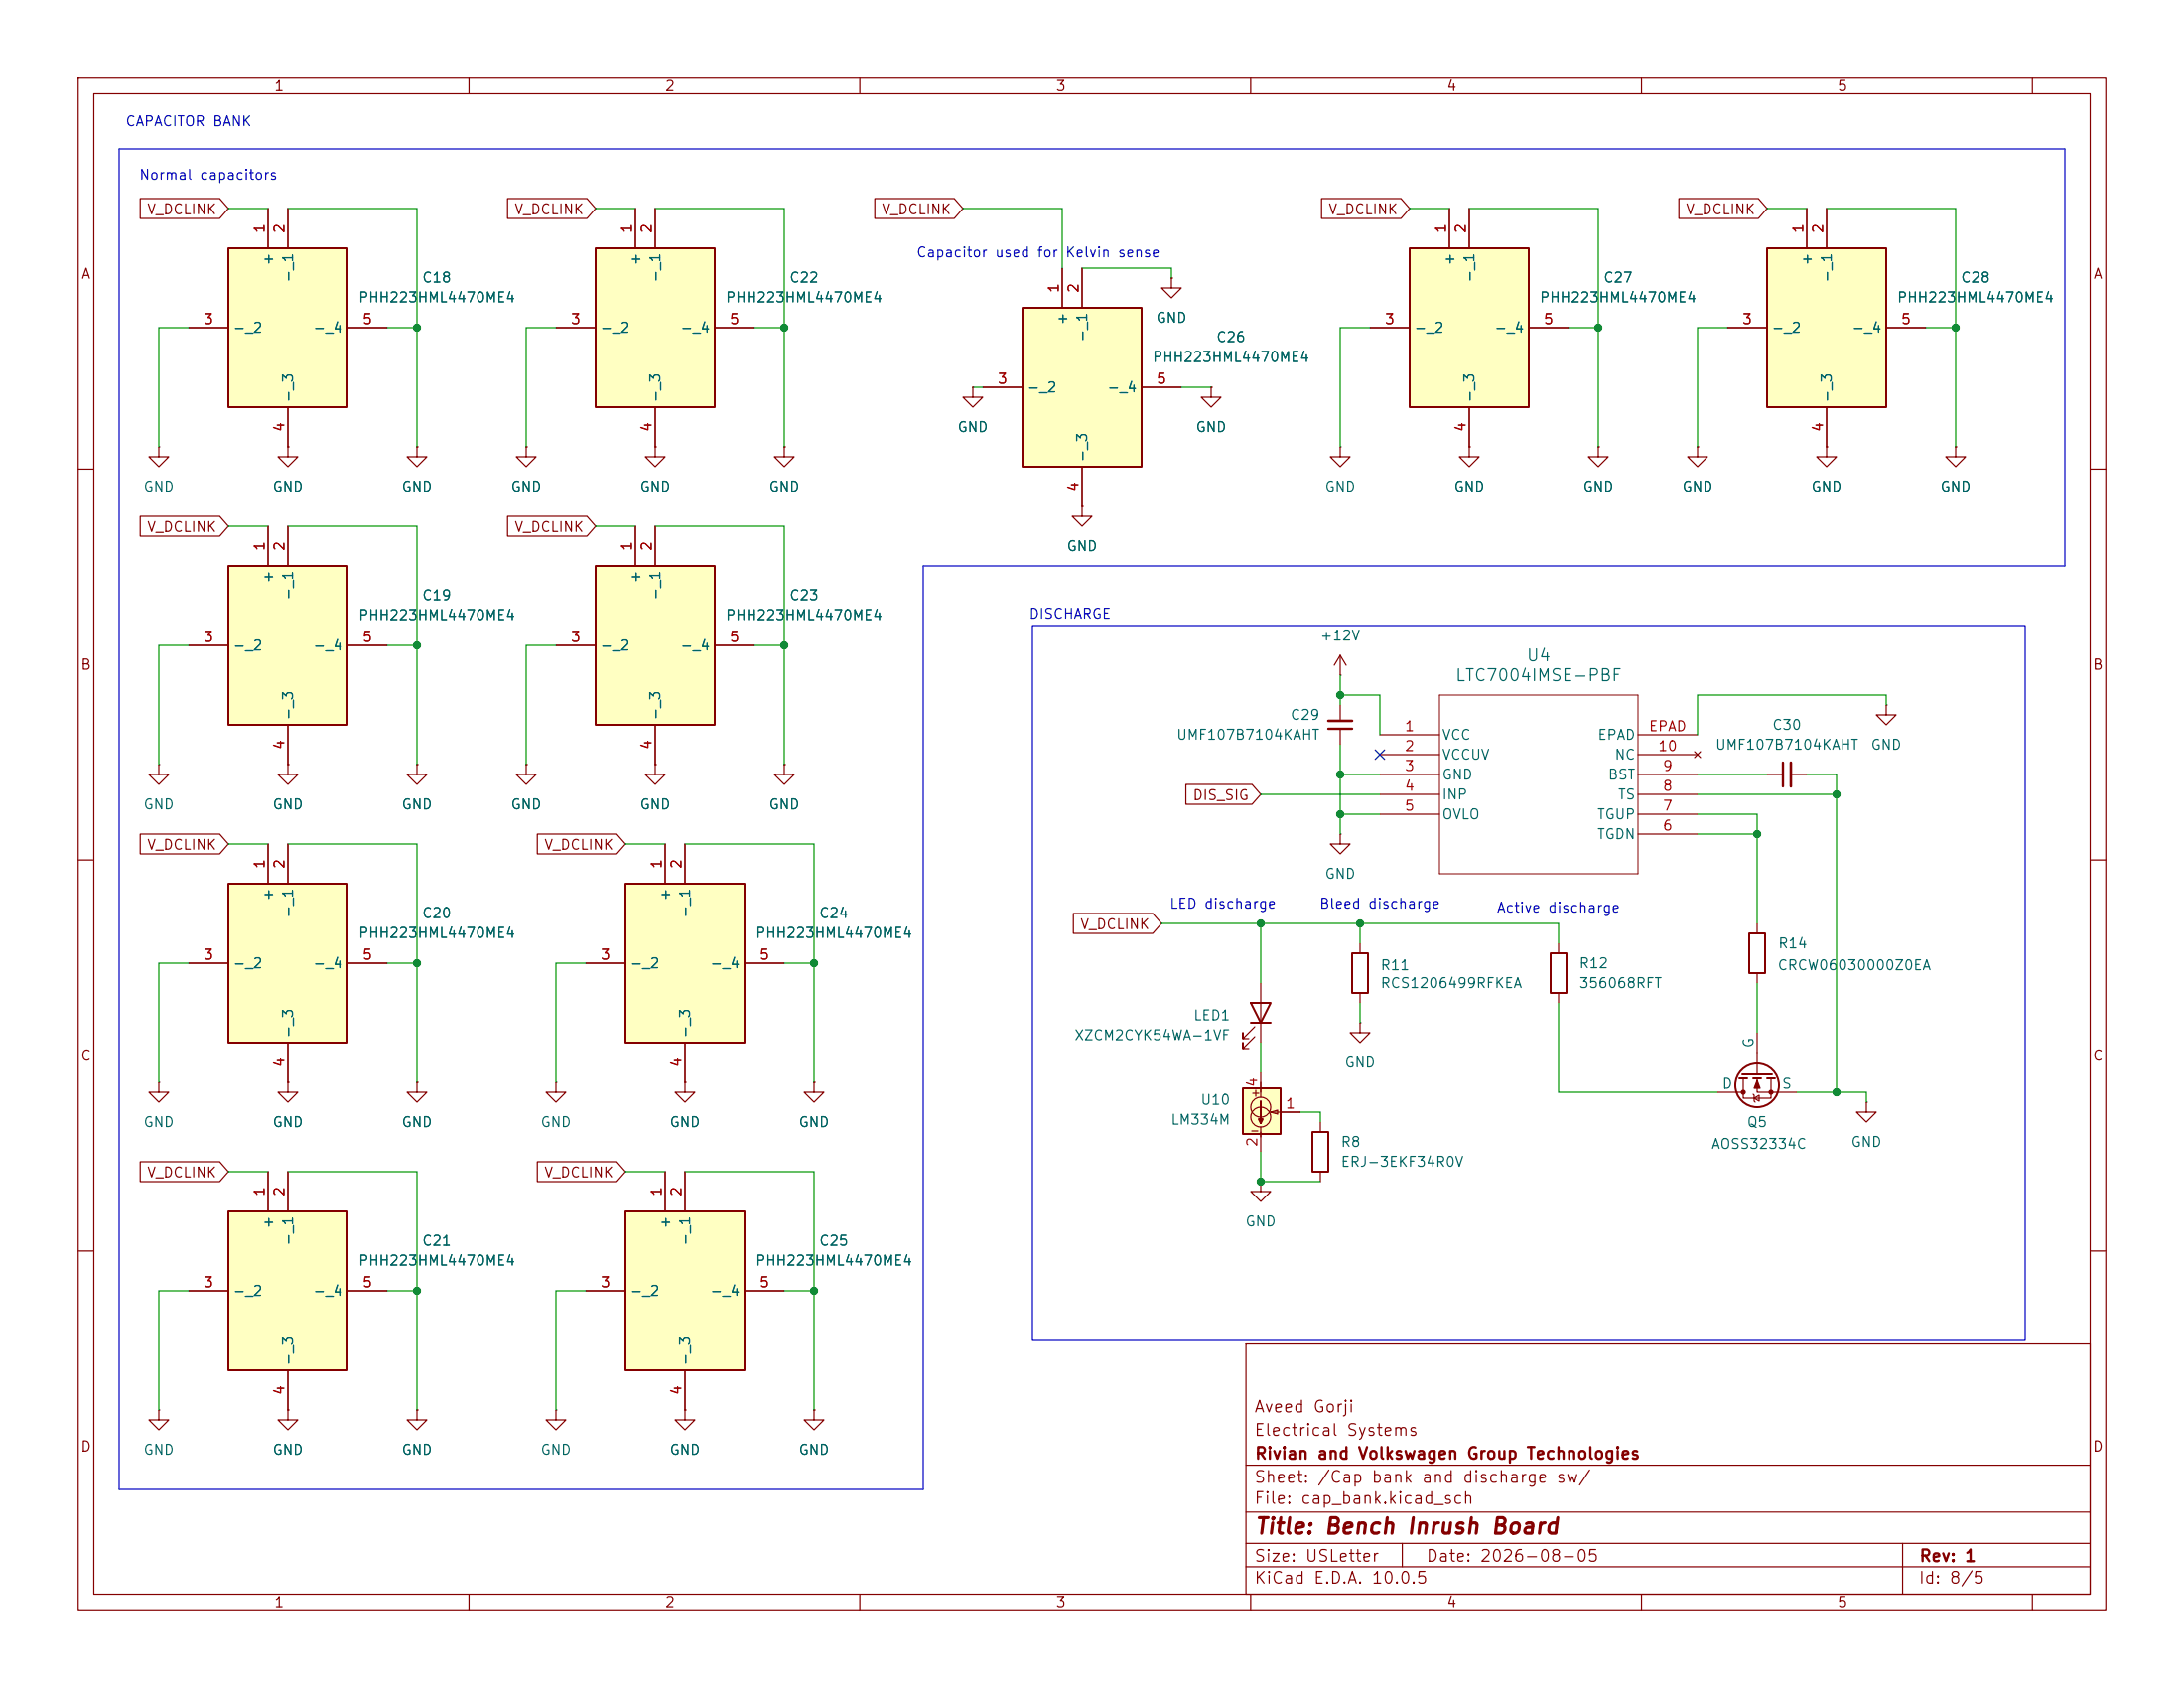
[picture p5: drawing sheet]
<svg xmlns="http://www.w3.org/2000/svg" width="279mm" height="216mm" viewBox="0 0 279 216" stroke-linecap="round" stroke-linejoin="round" font-family="sans-serif">
<g fill="none" stroke="#840000" stroke-width=".15">
<path d="M10 10h259.4v195.9h-259.4zM12 12h255.4v191.9h-255.4zM60 10v2M110 10v2M160 10v2M210 10v2M260 10v2M10 60h2M267.4 60h2M10 110h2M267.4 110h2M10 160h2"/>
<path d="M159.4 171.9h108v32h-108zM267.4 160h2M159.4 197.4h108M159.4 193.4h108M159.4 187.4h108M179.4 197.4v3M243.4 197.4v6.5M60 203.9v2M110 203.9v2M159.4 200.4h108M160 203.9v2M210 203.9v2"/>
<path d="M260 203.9v2"/>
</g>
<path d="M180.3 31.8h15.3v20.3h-15.3z" fill="#ffffc2"/>
<g fill="none" stroke="#840000" stroke-width=".25">
<path d="M180.3 31.8h15.3v20.3h-15.3zM223.8 119.4h2v5.1h-2zM160 128.3h2.6l-1.3 2.5zM160 130.8h2.6M222.5 137.9h1M222.9 137.4h3.8M224.3 137.9h1M226.1 137.9h1"/>
<circle cx="224.8" cy="138.8" r="2.79"/>
</g>
<g fill="none" stroke="#840000" stroke-width=".15">
<path d="M185.4 26.7v5.1M188 26.7v5.1M100.3 57.2v1.2h1.3l-1.3 1.3-1.2-1.3h1.2M100.3 57.2h.1M175.3 41.9h5M188 52.1v5.1M195.6 41.9h5.1M138.4 64.8v1.2h1.3l-1.3 1.3-1.2-1.3h1.2M138.4 64.8h.1M53.3 97.8v1.3h1.3l-1.3 1.2-1.2-1.2h1.2M53.3 97.8h.1M67.3 97.8v1.3h1.3l-1.3 1.2-1.3-1.2h1.3"/>
<path d="M67.3 97.8h.1M241.3 90.2v1.2h1.3l-1.3 1.3-1.3-1.3h1.3M241.3 90.2h.1M224.8 118.1v1.3M160.5 132.6l-1.5 1.5v-.7v.7h.8M160.5 131.3l-1.5 1.5v-.7v.7h.8M161.3 125.7v7.7M219.7 139.7h3.3M223 137.9v2.6h3.6v-2.6M224.3 140l.1 .1v.7l.1 .2M224.8 137.9v1.8h5.1M224.8 124.5v1.2"/>
<path d="M224.8 132.1v5.3M224.4 140.5l.6-.4v.7zM238.8 141v1.2h1.2l-1.2 1.3-1.3-1.3h1.3M238.8 141h.1M104.1 180.3v1.3h1.3l-1.3 1.3-1.2-1.3h1.2M104.1 180.3h.1"/>
</g>
<g fill="#840000" stroke="#840000" stroke-width=".15">
<path d="M224.8 138.2l.4 1h-.8z"/>
<circle cx="223" cy="139.7" r=".25"/>
<circle cx="226.6" cy="139.7" r=".25"/>
</g>
<path d="M226.1 31.8h15.2v20.3h-15.2z" fill="#ffffc2"/>
<path d="M226.1 31.8h15.2v20.3h-15.2z" fill="none" stroke="#840000" stroke-width=".25"/>
<path d="M231.1 26.7v5.1M233.7 26.7v5.1M67.3 57.2v1.2h1.3l-1.3 1.3-1.3-1.3h1.3M67.3 57.2h.1M221 41.9h5.1M233.7 52.1v5.1M241.3 41.9h5.1" fill="none" stroke="#840000" stroke-width=".15"/>
<path d="M130.8 39.4h15.2v20.3h-15.2z" fill="#ffffc2"/>
<path d="M130.8 39.4h15.2v20.3h-15.2z" fill="none" stroke="#840000" stroke-width=".25"/>
<path d="M135.9 34.3v5.1M138.4 34.3v5.1M125.7 49.5h5.1M138.4 59.7v5.1M146 49.5h5.1M154.9 49.5v1.3h1.3l-1.3 1.3-1.2-1.3h1.2M154.9 49.5h.1M71.1 180.3v1.3h1.3l-1.3 1.3-1.3-1.3h1.3M71.1 180.3h.1" fill="none" stroke="#840000" stroke-width=".15"/>
<path d="M76.2 31.8h15.2v20.3h-15.2z" fill="#ffffc2"/>
<path d="M76.2 31.8h15.2v20.3h-15.2z" fill="none" stroke="#840000" stroke-width=".25"/>
<path d="M81.3 26.7v5.1M83.8 26.7v5.1M71.1 41.9h5.1M83.8 52.1v5.1M91.4 41.9h5.1" fill="none" stroke="#840000" stroke-width=".15"/>
<path d="M76.2 72.4h15.2v20.3h-15.2z" fill="#ffffc2"/>
<path d="M76.2 72.4h15.2v20.3h-15.2z" fill="none" stroke="#840000" stroke-width=".25"/>
<g fill="none" stroke="#840000" stroke-width=".15">
<path d="M124.5 49.5v1.3h1.2l-1.2 1.3-1.3-1.3h1.3M124.5 49.5h.1M81.3 67.3v5.1M83.8 67.3v5.1M71.1 82.6h5.1M83.8 92.7v5.1M91.4 82.6h5.1M171.4 86.4h.1M171.4 83.8l-.7 1.3M171.4 83.8l.8 1.3M171.4 83.8v2.6M171.4 90.2v2"/>
<path d="M171.4 93.2v2.1M161.3 151.1v1.3h1.3l-1.3 1.3-1.3-1.3h1.3M161.3 151.1h.1M36.8 180.3v1.3h1.3l-1.3 1.3-1.2-1.3h1.2M36.8 180.3h.1M53.3 180.3v1.3h1.3l-1.3 1.3-1.2-1.3h1.2M53.3 180.3h.1M87.6 180.3v1.3h1.3l-1.3 1.3-1.2-1.3h1.2M87.6 180.3h.1"/>
</g>
<path d="M169.9 93.2h3.1" fill="none" stroke="#840000" stroke-width=".3"/>
<path d="M169.9 92.2h3.1" fill="none" stroke="#840000" stroke-width=".33"/>
<path d="M159 139.2h4.8v5.8h-4.8z" fill="#ffffc2"/>
<path d="M159 139.2h4.8v5.8h-4.8zM173 121.9h2v5.1h-2zM198.4 121.9h2v5.1h-2zM161 143.1h.5l-.2 .5zM161.3 140.8v2.8M167.9 144.8h2v5.1h-2z" fill="none" stroke="#840000" stroke-width=".25"/>
<g fill="none" stroke="#840000" stroke-width=".15">
<path d="M149.9 35.6v1.2h1.2l-1.2 1.3-1.3-1.3h1.3M149.9 35.6h.1M20.3 57.2v1.2h1.3l-1.3 1.3-1.3-1.3h1.3M20.3 57.2h.1M83.8 57.2v1.2h1.3l-1.3 1.3-1.3-1.3h1.3M83.8 57.2h.1M171.4 57.2v1.2h1.3l-1.3 1.3-1.2-1.3h1.2M171.4 57.2h.1M188 57.2v1.2h1.2l-1.2 1.3-1.3-1.3h1.3M188 57.2h.1M204.5 57.2v1.2h1.2l-1.2 1.3-1.3-1.3h1.3M204.5 57.2h.1"/>
<path d="M217.2 57.2v1.2h1.2l-1.2 1.3-1.3-1.3h1.3M217.2 57.2h.1M233.7 57.2v1.2h1.2l-1.2 1.3-1.3-1.3h1.3M233.7 57.2h.1M250.2 57.2v1.2h1.3l-1.3 1.3-1.3-1.3h1.3M250.2 57.2h.1M176.5 94h7.6M176.5 96.5h7.6M176.5 99.1h7.6M209.5 94h7.7M209.5 96.5h7.7M209.5 99.1h7.7"/>
<path d="M216.8 96.1l.8 .8M217.6 96.1l-.8 .8M226.1 99.1h2M229.1 99.1h2M171.4 106.7v1.3h1.3l-1.3 1.2-1.2-1.2h1.2M171.4 106.7h.1M176.5 101.6h7.6M176.5 104.1h7.6M209.5 101.6h7.7M209.5 104.1h7.7M209.5 106.7h7.7M71.1 138.4v1.3h1.3l-1.3 1.3-1.3-1.3h1.3"/>
<path d="M71.1 138.4h.1M160.3 139.8h.7M160.7 139.4v.8M161.3 137.2v3.1M174 130.8v1.3h1.3l-1.3 1.3-1.3-1.3h1.3M174 130.8h.1M174 120.7v1.2M174 127v1.3M199.4 120.7v1.2M199.4 127v1.3M160.1 144.7h.8M161.3 144.1v3.2"/>
<path d="M162.6 142.2l.8-.2v.5zM162.6 142.2h3.8M168.9 143.5v1.3M168.9 149.9v1.2"/>
<circle cx="161.3" cy="142.9" r="1.27"/>
<circle cx="161.3" cy="141.6" r="1.27"/>
</g>
<path d="M184.1 88.9h25.4v22.9h-25.4z" fill="none" stroke="#840000" stroke-width=".13"/>
<path d="M228.1 97.5v3.1" fill="none" stroke="#840000" stroke-width=".3"/>
<path d="M229.1 97.5v3.1" fill="none" stroke="#840000" stroke-width=".33"/>
<path d="M29.2 31.8h15.2v20.3h-15.2z" fill="#ffffc2"/>
<path d="M29.2 31.8h15.2v20.3h-15.2z" fill="none" stroke="#840000" stroke-width=".25"/>
<path d="M34.3 26.7v5.1M36.8 26.7v5.1M24.1 41.9h5.1M36.8 57.2v1.2h1.3l-1.3 1.3-1.2-1.3h1.2M36.8 57.2h.1M36.8 52.1v5.1M44.4 41.9h5.1M53.3 57.2v1.2h1.3l-1.3 1.3-1.2-1.3h1.2M53.3 57.2h.1M20.3 180.3v1.3h1.3l-1.3 1.3-1.3-1.3h1.3M20.3 180.3h.1" fill="none" stroke="#840000" stroke-width=".15"/>
<path d="M29.2 72.4h15.2v20.3h-15.2z" fill="#ffffc2"/>
<path d="M29.2 72.4h15.2v20.3h-15.2z" fill="none" stroke="#840000" stroke-width=".25"/>
<path d="M34.3 67.3v5.1M36.8 67.3v5.1M24.1 82.6h5.1M36.8 92.7v5.1M44.4 82.6h5.1M20.3 138.4v1.3h1.3l-1.3 1.3-1.3-1.3h1.3M20.3 138.4h.1" fill="none" stroke="#840000" stroke-width=".15"/>
<path d="M80 154.9h15.2v20.4h-15.2z" fill="#ffffc2"/>
<path d="M80 154.9h15.2v20.4h-15.2z" fill="none" stroke="#840000" stroke-width=".25"/>
<path d="M83.8 97.8v1.3h1.3l-1.3 1.2-1.3-1.2h1.3M83.8 97.8h.1M87.6 138.4v1.3h1.3l-1.3 1.3-1.2-1.3h1.2M87.6 138.4h.1M104.1 138.4v1.3h1.3l-1.3 1.3-1.2-1.3h1.2M104.1 138.4h.1M85.1 149.9v5M87.6 149.9v5M74.9 165.1h5.1M87.6 175.3v5M95.2 165.1h5.1" fill="none" stroke="#840000" stroke-width=".15"/>
<path d="M80 113h15.2v20.4h-15.2z" fill="#ffffc2"/>
<path d="M80 113h15.2v20.4h-15.2z" fill="none" stroke="#840000" stroke-width=".25"/>
<path d="M100.3 97.8v1.3h1.3l-1.3 1.2-1.2-1.2h1.2M100.3 97.8h.1M85.1 108v5M87.6 108v5M74.9 123.2h5.1M87.6 133.4v5M95.2 123.2h5.1" fill="none" stroke="#840000" stroke-width=".15"/>
<path d="M29.2 154.9h15.2v20.4h-15.2z" fill="#ffffc2"/>
<path d="M29.2 154.9h15.2v20.4h-15.2z" fill="none" stroke="#840000" stroke-width=".25"/>
<path d="M53.3 138.4v1.3h1.3l-1.3 1.3-1.2-1.3h1.2M53.3 138.4h.1M34.3 149.9v5M36.8 149.9v5M24.1 165.1h5.1M36.8 175.3v5M44.4 165.1h5.1" fill="none" stroke="#840000" stroke-width=".15"/>
<path d="M29.2 113h15.2v20.4h-15.2z" fill="#ffffc2"/>
<path d="M29.2 113h15.2v20.4h-15.2z" fill="none" stroke="#840000" stroke-width=".25"/>
<g fill="none" stroke="#840000" stroke-width=".15">
<path d="M17.9 25.4h10.2l1.1 1.3-1.1 1.2h-10.2zM34.3 26.7v5.1M36.8 26.7v5.1M64.9 25.4h10.2l1.1 1.3-1.1 1.2h-10.2zM81.3 26.7v5.1M83.8 26.7v5.1M111.9 25.4h10.2l1.1 1.3-1.1 1.2h-10.2zM135.9 34.3v5.1M138.4 34.3v5.1M149.9 35.6h.1M169.1 25.4h10.1l1.1 1.3-1.1 1.2h-10.1zM185.4 26.7v5.1"/>
<path d="M188 26.7v5.1M214.8 25.4h10.1l1.2 1.3-1.2 1.2h-10.1zM231.1 26.7v5.1M233.7 26.7v5.1M24.1 41.9h5.1M36.8 57.2h.1M36.8 52.1v5.1M44.4 41.9h5.1M53.3 57.2h.1M67.3 57.2h.1M71.1 41.9h5.1M83.8 57.2h.1"/>
<path d="M83.8 52.1v5.1M91.4 41.9h5.1M100.3 57.2h.1M124.5 49.5h.1M125.7 49.5h5.1M138.4 59.7v5.1M146 49.5h5.1M154.9 49.5h.1M175.3 41.9h5M188 57.2h.1M188 52.1v5.1M195.6 41.9h5.1"/>
<path d="M204.5 57.2h.1M217.2 57.2h.1M221 41.9h5.1M233.7 57.2h.1M233.7 52.1v5.1M241.3 41.9h5.1M250.2 57.2h.1M17.9 66h10.2l1.1 1.3-1.1 1.3h-10.2zM34.3 67.3v5.1M36.8 67.3v5.1M64.9 66h10.2l1.1 1.3-1.1 1.3h-10.2zM81.3 67.3v5.1"/>
<path d="M83.8 67.3v5.1M138.4 64.8h.1M20.3 97.8v1.3h1.3l-1.3 1.2-1.3-1.2h1.3M20.3 97.8h.1M24.1 82.6h5.1M36.8 97.8v1.3h1.3l-1.3 1.2-1.2-1.2h1.2M36.8 97.8h.1M36.8 92.7v5.1M44.4 82.6h5.1M53.3 97.8h.1M67.3 97.8h.1M71.1 82.6h5.1"/>
<path d="M83.8 97.8h.1M83.8 92.7v5.1M91.4 82.6h5.1M100.3 97.8h.1M17.9 106.7h10.2l1.1 1.3-1.1 1.2h-10.2zM34.3 108v5M36.8 108v5M68.7 106.7h10.2l1.1 1.3-1.1 1.2h-10.2zM85.1 108v5M87.6 108v5M137.3 116.8h10.2l1.1 1.3-1.1 1.3h-10.2zM151.7 100.3h8.5l1.1 1.3-1.1 1.3h-8.5z"/>
<path d="M24.1 123.2h5.1M36.8 138.4v1.3h1.3l-1.3 1.3-1.2-1.3h1.2M36.8 138.4h.1M36.8 133.4v5M44.4 123.2h5.1M53.3 138.4h.1M74.9 123.2h5.1M87.6 138.4h.1M87.6 133.4v5M95.2 123.2h5.1M104.1 138.4h.1M17.9 148.6h10.2l1.1 1.3-1.1 1.2h-10.2z"/>
<path d="M34.3 149.9v5M36.8 149.9v5M68.7 148.6h10.2l1.1 1.3-1.1 1.2h-10.2zM85.1 149.9v5M87.6 149.9v5M24.1 165.1h5.1M36.8 175.3v5M44.4 165.1h5.1M74.9 165.1h5.1M87.6 175.3v5M95.2 165.1h5.1M36.8 180.3h.1"/>
<path d="M53.3 180.3h.1M87.6 180.3h.1M104.1 180.3h.1"/>
</g>
<path d="M15.2 19.1h249v53.3h-146.1v118.1h-102.9zM132.1 80h127v91.5h-127z" fill="none" stroke="#0000c2" stroke-width=".15"/>
<g fill="none" stroke="#009600" stroke-width=".15">
<path d="M29.2 26.7h5.1M36.8 26.7h16.5v30.5M76.2 26.7h5.1M83.8 26.7h16.5v30.5M123.2 26.7h12.7v7.6M138.4 34.3h11.5v1.3M180.3 26.7h5.1M188 26.7h16.5v30.5M226.1 26.7h5M233.7 26.7h16.5v30.5M24.1 41.9h-3.8v15.3M49.5 41.9h3.8"/>
<path d="M71.1 41.9h-3.8v15.3M96.5 41.9h3.8M124.5 49.5h1.2M151.1 49.5h3.8M175.3 41.9h-3.9v15.3M200.7 41.9h3.8M221 41.9h-3.8v15.3M246.4 41.9h3.8M29.2 67.3h5.1M36.8 67.3h16.5v30.5M76.2 67.3h5.1M83.8 67.3h16.5v30.5"/>
<path d="M24.1 82.6h-3.8v15.2M49.5 82.6h3.8M71.1 82.6h-3.8v15.2M96.5 82.6h3.8M171.4 86.4v3.8M171.4 95.3v11.4M171.4 88.9h5.1v5.1M171.4 99.1h5.1M217.2 99.1h8.9M231.1 99.1h3.8v40.6M241.3 90.2v-1.3h-24.1v5.1M29.2 108h5.1"/>
<path d="M36.8 108h16.5v30.4M80 108h5.1M87.6 108h16.5v30.4M148.6 118.1h50.8v2.6M161.3 101.6h15.2M161.3 118.1v7.6M171.4 104.1h5.1M174 118.1v2.6M217.2 101.6h17.7M217.2 104.1h7.6v14M217.2 106.7h7.6M24.1 123.2h-3.8v15.2"/>
<path d="M49.5 123.2h3.8M74.9 123.2h-3.8v15.2M100.3 123.2h3.8M161.3 133.4v3.8M174 128.3v2.5M199.4 128.3v11.4h20.3M224.8 125.7v6.4M229.9 139.7h8.9v1.3M29.2 149.9h5.1M36.8 149.9h16.5v30.4M80 149.9h5.1M87.6 149.9h16.5v30.4"/>
<path d="M161.3 147.3v3.8h7.6M166.4 142.2h2.5v1.3M24.1 165.1h-3.8v15.2M49.5 165.1h3.8M74.9 165.1h-3.8v15.2M100.3 165.1h3.8"/>
</g>
<path d="M175.9 95.9l1.2 1.2M177.1 95.9l-1.2 1.2" fill="none" stroke="#000084" stroke-width=".15"/>
<g fill="#009600" stroke="#009600" stroke-width=".13">
<circle cx="161.3" cy="118.1" r=".46"/>
<circle cx="161.3" cy="151.1" r=".46"/>
<circle cx="104.1" cy="123.2" r=".46"/>
<circle cx="104.1" cy="165.1" r=".46"/>
<circle cx="53.3" cy="165.1" r=".46"/>
<circle cx="53.3" cy="123.2" r=".46"/>
<circle cx="234.9" cy="101.6" r=".46"/>
<circle cx="224.8" cy="106.7" r=".46"/>
<circle cx="250.2" cy="41.9" r=".46"/>
<circle cx="204.5" cy="41.9" r=".46"/>
<circle cx="174" cy="118.1" r=".46"/>
<circle cx="171.4" cy="104.1" r=".46"/>
<circle cx="171.4" cy="88.9" r=".46"/>
<circle cx="171.4" cy="99.1" r=".46"/>
<circle cx="234.9" cy="139.7" r=".46"/>
<circle cx="100.3" cy="82.6" r=".46"/>
<circle cx="53.3" cy="41.9" r=".46"/>
<circle cx="53.3" cy="82.6" r=".46"/>
<circle cx="100.3" cy="41.9" r=".46"/>
</g>
<text font-size="2" fill="#840000" x="160.4" y="196.7">Title: Bench Inrush Board</text>
<g font-size="1.5" fill="#006464">
<text x="186.1" y="87.5">LTC7004IMSE-PBF</text>
<text x="195.2" y="85">U4</text>
</g>
<g font-size="1.5" fill="#840000">
<text x="160.4" y="184">Electrical Systems</text>
<text x="160.4" y="181">Aveed Gorji</text>
<text x="160.4" y="190">Sheet: /Cap bank and discharge sw/</text>
<text x="160.4" y="187">Rivian and Volkswagen Group Technologies</text>
<text x="160.4" y="192.7">File: cap_bank.kicad_sch</text>
<text x="160.4" y="202.9">KiCad E.D.A. 10.0.5</text>
<text x="160.4" y="200.1">Size: USLetter</text>
<text x="182.4" y="200.1">Date: 2026-08-05</text>
<text x="245.4" y="202.9">Id: 8/5</text>
<text x="245.4" y="200.1">Rev: 1</text>
</g>
<g font-size="1.3" fill="#840000">
<text x="35" y="12">1</text>
<text x="85" y="12">2</text>
<text x="135" y="12">3</text>
<text x="185" y="12">4</text>
<text x="235" y="12">5</text>
<text x="18.7" y="27.7">V_DCLINK</text>
<text x="65.7" y="27.7">V_DCLINK</text>
<text x="112.7" y="27.7">V_DCLINK</text>
<text x="169.9" y="27.7">V_DCLINK</text>
<text x="215.6" y="27.7">V_DCLINK</text>
<text x="10.3" y="36">A</text>
<text x="267.7" y="36">A</text>
<text x="18.7" y="68.4">V_DCLINK</text>
<text x="65.7" y="68.4">V_DCLINK</text>
<text x="10.2" y="86">B</text>
<text x="267.6" y="86">B</text>
<text x="152.5" y="102.7">DIS_SIG</text>
<text x="18.7" y="109">V_DCLINK</text>
<text x="69.5" y="109">V_DCLINK</text>
<text x="138.1" y="119.2">V_DCLINK</text>
<text x="10.2" y="136">C</text>
<text x="267.6" y="136">C</text>
<text x="18.7" y="150.9">V_DCLINK</text>
<text x="69.5" y="150.9">V_DCLINK</text>
<text x="10.2" y="186">D</text>
<text x="267.6" y="186">D</text>
<text x="35" y="205.9">1</text>
<text x="85" y="205.9">2</text>
<text x="135" y="205.9">3</text>
<text x="185" y="205.9">4</text>
<text x="235" y="205.9">5</text>
</g>
<g font-size="1.3" fill="#0000c2">
<text x="16" y="16.5">CAPACITOR BANK</text>
<text x="17.7" y="23.3">Normal capacitors</text>
<text x="117.1" y="33.2">Capacitor used for</text>
<text x="136.2" y="33.2">Kelvin sense</text>
<text x="131.5" y="79.5">DISCHARGE</text>
<text x="149.5" y="116.5">LED discharge</text>
<text x="168.7" y="116.5">Bleed discharge</text>
<text x="191.4" y="117">Active discharge</text>
</g>
<g font-size="1.3" fill="#a90000">
<text x="34.2" y="29.9" transform="rotate(-90 34.2 29.9)">1</text>
<text x="36.7" y="29.9" transform="rotate(-90 36.7 29.9)">2</text>
<text x="81.1" y="29.9" transform="rotate(-90 81.1 29.9)">1</text>
<text x="83.7" y="29.9" transform="rotate(-90 83.7 29.9)">2</text>
<text x="185.3" y="29.9" transform="rotate(-90 185.3 29.9)">1</text>
<text x="187.8" y="29.9" transform="rotate(-90 187.8 29.9)">2</text>
<text x="231" y="29.9" transform="rotate(-90 231 29.9)">1</text>
<text x="233.5" y="29.9" transform="rotate(-90 233.5 29.9)">2</text>
<text x="25.9" y="41.8">3</text>
<text x="46.3" y="41.8">5</text>
<text x="72.9" y="41.8">3</text>
<text x="93.2" y="41.8">5</text>
<text x="135.8" y="37.6" transform="rotate(-90 135.8 37.6)">1</text>
<text x="138.3" y="37.6" transform="rotate(-90 138.3 37.6)">2</text>
<text x="177.1" y="41.8">3</text>
<text x="197.4" y="41.8">5</text>
<text x="222.8" y="41.8">3</text>
<text x="243.1" y="41.8">5</text>
<text x="127.5" y="49.4">3</text>
<text x="147.9" y="49.4">5</text>
<text x="36.7" y="55.3" transform="rotate(-90 36.7 55.3)">4</text>
<text x="83.7" y="55.3" transform="rotate(-90 83.7 55.3)">4</text>
<text x="187.8" y="55.3" transform="rotate(-90 187.8 55.3)">4</text>
<text x="233.5" y="55.3" transform="rotate(-90 233.5 55.3)">4</text>
<text x="138.3" y="63" transform="rotate(-90 138.3 63)">4</text>
<text x="34.2" y="70.6" transform="rotate(-90 34.2 70.6)">1</text>
<text x="36.7" y="70.6" transform="rotate(-90 36.7 70.6)">2</text>
<text x="81.1" y="70.6" transform="rotate(-90 81.1 70.6)">1</text>
<text x="83.7" y="70.6" transform="rotate(-90 83.7 70.6)">2</text>
<text x="25.9" y="82.4">3</text>
<text x="46.3" y="82.4">5</text>
<text x="72.9" y="82.4">3</text>
<text x="93.2" y="82.4">5</text>
<text x="36.7" y="96" transform="rotate(-90 36.7 96)">4</text>
<text x="83.7" y="96" transform="rotate(-90 83.7 96)">4</text>
<text x="179.6" y="93.8">1</text>
<text x="210.8" y="93.8">EPAD</text>
<text x="179.6" y="96.4">2</text>
<text x="179.6" y="98.9">3</text>
<text x="179.6" y="101.5">4</text>
<text x="212" y="96.4">10</text>
<text x="212.6" y="101.5">8</text>
<text x="212.6" y="98.9">9</text>
<text x="179.6" y="104">5</text>
<text x="212.6" y="106.5">6</text>
<text x="212.6" y="104">7</text>
<text x="34.2" y="111.2" transform="rotate(-90 34.2 111.2)">1</text>
<text x="36.7" y="111.2" transform="rotate(-90 36.7 111.2)">2</text>
<text x="85" y="111.2" transform="rotate(-90 85 111.2)">1</text>
<text x="87.5" y="111.2" transform="rotate(-90 87.5 111.2)">2</text>
<text x="25.9" y="123.1">3</text>
<text x="46.3" y="123.1">5</text>
<text x="76.7" y="123.1">3</text>
<text x="97.1" y="123.1">5</text>
<text x="36.7" y="136.6" transform="rotate(-90 36.7 136.6)">4</text>
<text x="87.5" y="136.6" transform="rotate(-90 87.5 136.6)">4</text>
<text x="161.2" y="139.2" transform="rotate(-90 161.2 139.2)">4</text>
<text x="164.4" y="142.1">1</text>
<text x="161.2" y="146.8" transform="rotate(-90 161.2 146.8)">2</text>
<text x="34.2" y="153.1" transform="rotate(-90 34.2 153.1)">1</text>
<text x="36.7" y="153.1" transform="rotate(-90 36.7 153.1)">2</text>
<text x="85" y="153.1" transform="rotate(-90 85 153.1)">1</text>
<text x="87.5" y="153.1" transform="rotate(-90 87.5 153.1)">2</text>
<text x="25.9" y="165">3</text>
<text x="46.3" y="165">5</text>
<text x="76.7" y="165">3</text>
<text x="97.1" y="165">5</text>
<text x="36.7" y="178.5" transform="rotate(-90 36.7 178.5)">4</text>
<text x="87.5" y="178.5" transform="rotate(-90 87.5 178.5)">4</text>
</g>
<g font-size="1.3" fill="#006464">
<text x="35.3" y="34.1" transform="rotate(-90 35.3 34.1)">+</text>
<text x="82.2" y="34.1" transform="rotate(-90 82.2 34.1)">+</text>
<text x="186.4" y="34.1" transform="rotate(-90 186.4 34.1)">+</text>
<text x="232.1" y="34.1" transform="rotate(-90 232.1 34.1)">+</text>
<text x="37.8" y="36.2" transform="rotate(-90 37.8 36.2)">-_1</text>
<text x="45.7" y="39">PHH223HML4470ME4</text>
<text x="53.9" y="36.5">C18</text>
<text x="84.8" y="36.2" transform="rotate(-90 84.8 36.2)">-_1</text>
<text x="92.7" y="39">PHH223HML4470ME4</text>
<text x="100.9" y="36.5">C22</text>
<text x="136.9" y="41.7" transform="rotate(-90 136.9 41.7)">+</text>
<text x="147.8" y="41.6">GND</text>
<text x="188.9" y="36.2" transform="rotate(-90 188.9 36.2)">-_1</text>
<text x="196.9" y="39">PHH223HML4470ME4</text>
<text x="205" y="36.5">C27</text>
<text x="234.6" y="36.2" transform="rotate(-90 234.6 36.2)">-_1</text>
<text x="242.6" y="39">PHH223HML4470ME4</text>
<text x="250.8" y="36.5">C28</text>
<text x="29.7" y="42.9">-_2</text>
<text x="40" y="42.9">-_4</text>
<text x="76.7" y="42.9">-_2</text>
<text x="87" y="42.9">-_4</text>
<text x="139.4" y="43.9" transform="rotate(-90 139.4 43.9)">-_1</text>
<text x="147.3" y="46.6">PHH223HML4470ME4</text>
<text x="155.5" y="44.1">C26</text>
<text x="180.8" y="42.9">-_2</text>
<text x="191.1" y="42.9">-_4</text>
<text x="226.5" y="42.9">-_2</text>
<text x="236.8" y="42.9">-_4</text>
<text x="37.8" y="51.6" transform="rotate(-90 37.8 51.6)">-_3</text>
<text x="84.8" y="51.6" transform="rotate(-90 84.8 51.6)">-_3</text>
<text x="131.3" y="50.5">-_2</text>
<text x="141.6" y="50.5">-_4</text>
<text x="188.9" y="51.6" transform="rotate(-90 188.9 51.6)">-_3</text>
<text x="234.6" y="51.6" transform="rotate(-90 234.6 51.6)">-_3</text>
<text x="122.4" y="55.6">GND</text>
<text x="139.4" y="59.2" transform="rotate(-90 139.4 59.2)">-_3</text>
<text x="152.9" y="55.6">GND</text>
<text x="18.3" y="63.2">GND</text>
<text x="34.8" y="63.2">GND</text>
<text x="51.3" y="63.2">GND</text>
<text x="65.2" y="63.2">GND</text>
<text x="81.8" y="63.2">GND</text>
<text x="98.3" y="63.2">GND</text>
<text x="169.4" y="63.2">GND</text>
<text x="185.9" y="63.2">GND</text>
<text x="202.4" y="63.2">GND</text>
<text x="215.1" y="63.2">GND</text>
<text x="231.6" y="63.2">GND</text>
<text x="248.1" y="63.2">GND</text>
<text x="136.4" y="70.8">GND</text>
<text x="35.3" y="74.7" transform="rotate(-90 35.3 74.7)">+</text>
<text x="37.8" y="76.9" transform="rotate(-90 37.8 76.9)">-_1</text>
<text x="53.9" y="77.1">C19</text>
<text x="82.2" y="74.7" transform="rotate(-90 82.2 74.7)">+</text>
<text x="84.8" y="76.9" transform="rotate(-90 84.8 76.9)">-_1</text>
<text x="100.9" y="77.1">C23</text>
<text x="29.7" y="83.5">-_2</text>
<text x="40" y="83.5">-_4</text>
<text x="45.7" y="79.6">PHH223HML4470ME4</text>
<text x="76.7" y="83.5">-_2</text>
<text x="87" y="83.5">-_4</text>
<text x="92.7" y="79.6">PHH223HML4470ME4</text>
<text x="168.8" y="82.2">+12V</text>
<text x="37.8" y="92.2" transform="rotate(-90 37.8 92.2)">-_3</text>
<text x="84.8" y="92.2" transform="rotate(-90 84.8 92.2)">-_3</text>
<text x="150.4" y="94.9">UMF107B7104KAHT</text>
<text x="165" y="92.4">C29</text>
<text x="184.4" y="94.9">VCC</text>
<text x="204.3" y="94.9">EPAD</text>
<text x="226.6" y="93.7">C30</text>
<text x="184.4" y="97.5">VCCUV</text>
<text x="184.4" y="100">GND</text>
<text x="205.6" y="100">BST</text>
<text x="206.5" y="97.5">NC</text>
<text x="219.3" y="96.2">UMF107B7104KAHT</text>
<text x="239.2" y="96.2">GND</text>
<text x="18.3" y="103.8">GND</text>
<text x="34.8" y="103.8">GND</text>
<text x="51.3" y="103.8">GND</text>
<text x="65.2" y="103.8">GND</text>
<text x="81.8" y="103.8">GND</text>
<text x="98.3" y="103.8">GND</text>
<text x="184.4" y="102.6">INP</text>
<text x="184.4" y="105.1">OVLO</text>
<text x="204.2" y="107.6">TGDN</text>
<text x="204.2" y="105.1">TGUP</text>
<text x="206.9" y="102.6">TS</text>
<text x="169.4" y="112.7">GND</text>
<text x="35.3" y="115.3" transform="rotate(-90 35.3 115.3)">+</text>
<text x="37.8" y="117.5" transform="rotate(-90 37.8 117.5)">-_1</text>
<text x="53.9" y="117.7">C20</text>
<text x="86.1" y="115.3" transform="rotate(-90 86.1 115.3)">+</text>
<text x="88.6" y="117.5" transform="rotate(-90 88.6 117.5)">-_1</text>
<text x="104.7" y="117.7">C24</text>
<text x="29.7" y="124.2">-_2</text>
<text x="40" y="124.2">-_4</text>
<text x="45.7" y="120.3">PHH223HML4470ME4</text>
<text x="80.5" y="124.2">-_2</text>
<text x="90.8" y="124.2">-_4</text>
<text x="96.5" y="120.3">PHH223HML4470ME4</text>
<text x="176.5" y="124.4">R11</text>
<text x="201.9" y="124.2">R12</text>
<text x="227.3" y="124.4">CRCW06030000Z0EA</text>
<text x="227.4" y="121.6">R14</text>
<text x="152.6" y="130.8">LED1</text>
<text x="176.5" y="126.7">RCS1206499RFKEA</text>
<text x="201.9" y="126.7">356068RFT</text>
<text x="37.8" y="132.9" transform="rotate(-90 37.8 132.9)">-_3</text>
<text x="88.6" y="132.9" transform="rotate(-90 88.6 132.9)">-_3</text>
<text x="137.3" y="133.4">XZCM2CYK54WA-1VF</text>
<text x="171.9" y="136.9">GND</text>
<text x="224.7" y="134.1" transform="rotate(-90 224.7 134.1)">G</text>
<text x="153.5" y="141.6">U10</text>
<text x="220.2" y="139.6">D</text>
<text x="227.9" y="139.6">S</text>
<text x="18.3" y="144.5">GND</text>
<text x="34.8" y="144.5">GND</text>
<text x="51.3" y="144.5">GND</text>
<text x="69.1" y="144.5">GND</text>
<text x="85.6" y="144.5">GND</text>
<text x="102.1" y="144.5">GND</text>
<text x="149.7" y="144.2">LM334M</text>
<text x="171.4" y="147">R8</text>
<text x="171.4" y="149.6">ERJ-3EKF34R0V</text>
<text x="218.8" y="147.3">AOSS32334C</text>
<text x="223.4" y="144.5">Q5</text>
<text x="236.7" y="147">GND</text>
<text x="35.3" y="157.2" transform="rotate(-90 35.3 157.2)">+</text>
<text x="37.8" y="159.4" transform="rotate(-90 37.8 159.4)">-_1</text>
<text x="53.9" y="159.6">C21</text>
<text x="86.1" y="157.2" transform="rotate(-90 86.1 157.2)">+</text>
<text x="88.6" y="159.4" transform="rotate(-90 88.6 159.4)">-_1</text>
<text x="104.7" y="159.6">C25</text>
<text x="159.2" y="157.2">GND</text>
<text x="29.7" y="166.1">-_2</text>
<text x="40" y="166.1">-_4</text>
<text x="45.7" y="162.2">PHH223HML4470ME4</text>
<text x="80.5" y="166.1">-_2</text>
<text x="90.8" y="166.1">-_4</text>
<text x="96.5" y="162.2">PHH223HML4470ME4</text>
<text x="37.8" y="174.8" transform="rotate(-90 37.8 174.8)">-_3</text>
<text x="88.6" y="174.8" transform="rotate(-90 88.6 174.8)">-_3</text>
<text x="18.3" y="186.4">GND</text>
<text x="34.8" y="186.4">GND</text>
<text x="51.3" y="186.4">GND</text>
<text x="69.1" y="186.4">GND</text>
<text x="85.6" y="186.4">GND</text>
<text x="102.1" y="186.4">GND</text>
</g>
</svg>
